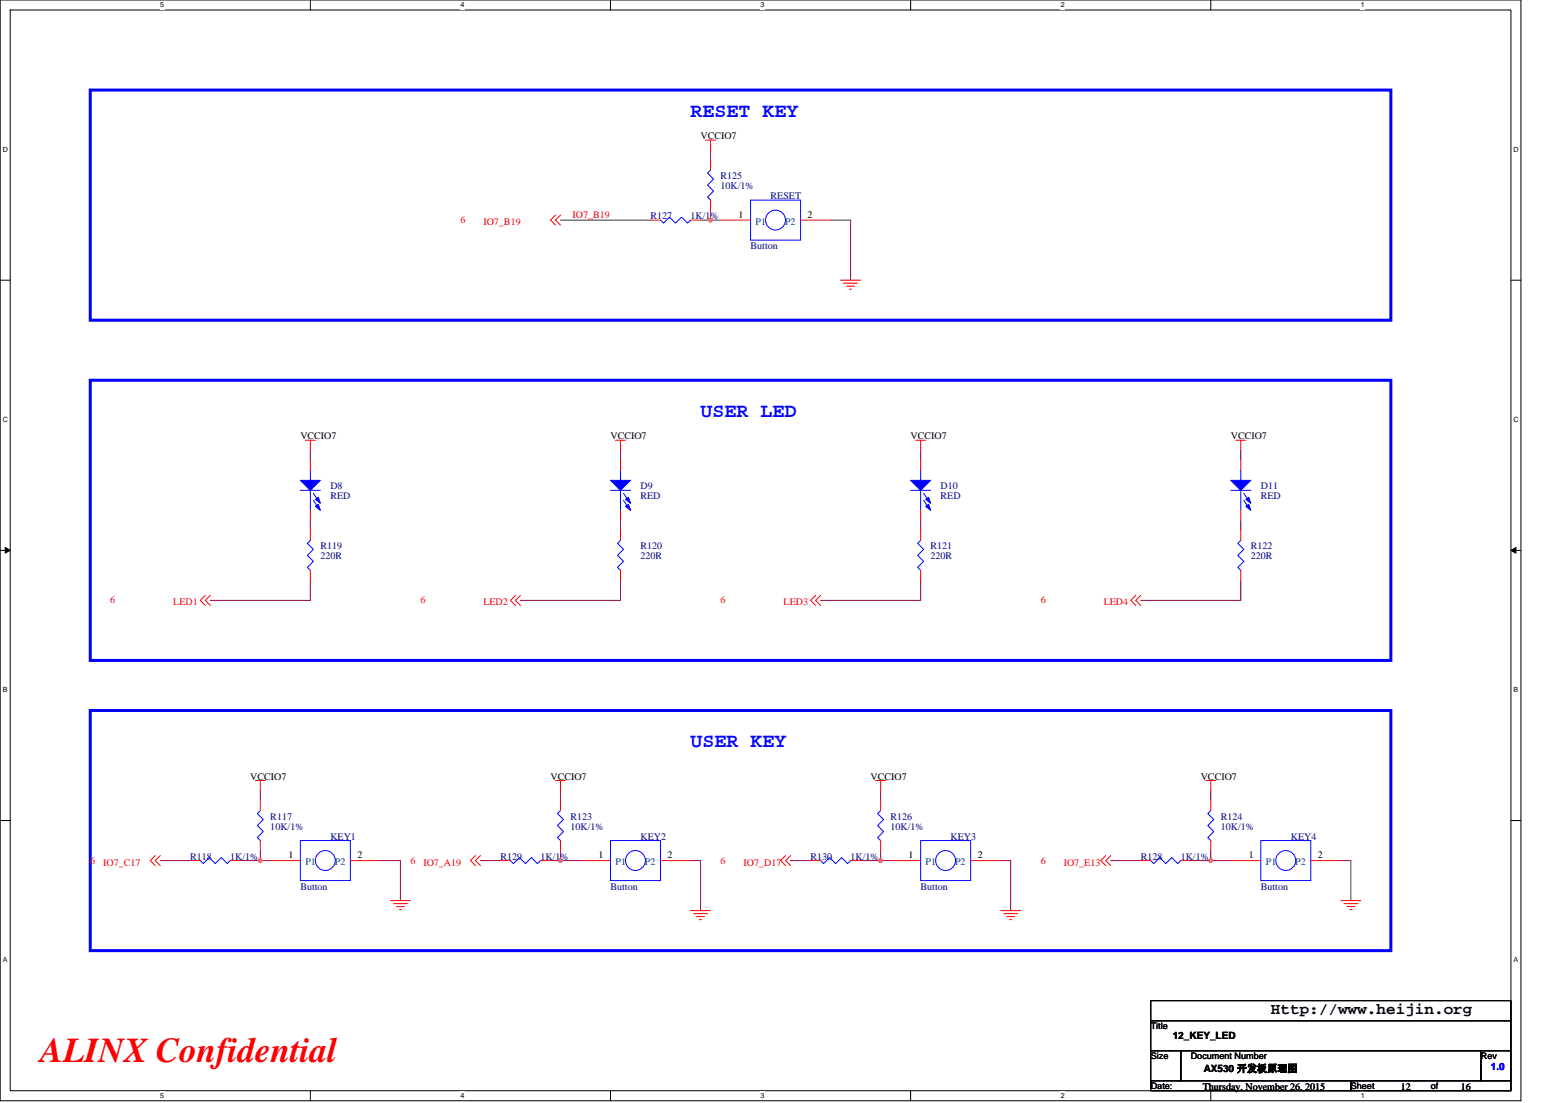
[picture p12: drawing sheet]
<svg xmlns="http://www.w3.org/2000/svg" width="297mm" height="210mm" viewBox="0 0 297 210" stroke-linecap="round" stroke-linejoin="round" font-family="sans-serif">
<path d="M0 0h289.6v209.5h-289.6zM1.9 1.9h285.8v205.7h-285.8z" fill="none" stroke="#000" stroke-width=".19"/>
<g fill="#fff">
<path d="M30.5 .2h.8v1.5h-.8z"/>
<path d="M30.5 207.8h.8v1.6h-.8z"/>
</g>
<path d="M59.1 0v1.9M59.1 207.6v1.9" fill="none" stroke="#000" stroke-width=".19"/>
<g fill="#fff">
<path d="M87.7 .2h.7v1.5h-.7z"/>
<path d="M87.7 207.8h.7v1.6h-.7z"/>
</g>
<path d="M116.2 0v1.9M116.2 207.6v1.9" fill="none" stroke="#000" stroke-width=".19"/>
<g fill="#fff">
<path d="M144.8 .2h.8v1.5h-.8z"/>
<path d="M144.8 207.8h.8v1.6h-.8z"/>
</g>
<path d="M173.4 0v1.9M173.4 207.6v1.9" fill="none" stroke="#000" stroke-width=".19"/>
<g fill="#fff">
<path d="M202 .2h.7v1.5h-.7z"/>
<path d="M202 207.8h.7v1.6h-.7z"/>
</g>
<path d="M230.5 0v1.9M230.5 207.6v1.9" fill="none" stroke="#000" stroke-width=".19"/>
<g fill="#fff">
<path d="M259.1 .2h.8v1.5h-.8z"/>
<path d="M259.1 207.8h.8v1.6h-.8z"/>
<path d="M.5 27.6h1v1.5h-1z"/>
<path d="M288.2 27.6h1v1.5h-1z"/>
<path d="M.5 79.1h1v1.5h-1z"/>
<path d="M288.2 79.1h1v1.5h-1z"/>
</g>
<path d="M0 53.3h1.9M287.7 53.3h1.9" fill="none" stroke="#000" stroke-width=".19"/>
<g fill="#fff">
<path d="M.5 130.5h.9v1.5h-.9z"/>
<path d="M288.2 130.5h.9v1.5h-.9z"/>
</g>
<path d="M0 104.8h1.9M287.7 104.8h1.9" fill="none" stroke="#000" stroke-width=".19"/>
<path d="M1 104.2l.9 .6-.9 .5zM287.7 104.8l.9-.6v1.1z" fill="#000" stroke="#000" stroke-width=".19"/>
<g fill="#fff">
<path d="M.5 181.9h.9v1.6h-.9z"/>
<path d="M288.2 181.9h.9v1.6h-.9z"/>
</g>
<path d="M0 156.2h1.9M287.7 156.2h1.9M219.1 190.5h68.6v3.8h-68.6zM219.1 194.3h68.6v5.7h-68.6zM219.1 200h5.7v5.7h-5.7zM219.1 205.7h38.1v1.9h-38.1zM224.8 200h57.2v5.7h-57.2zM257.2 205.7h30.5v1.9h-30.5zM282 200h5.7v5.7h-5.7z" fill="none" stroke="#000" stroke-width=".19"/>
<path d="M17.2 17.1h247.6v43.9h-247.6zM17.2 72.4h247.6v53.3h-247.6zM17.2 135.3h247.6v45.7h-247.6z" fill="none" stroke="#00f" stroke-width=".57"/>
<g fill="none" stroke="#800040" stroke-width=".19">
<path d="M135.3 28.6v1.9M106.7 41.9h17.2M133.4 41.9h1.9M135.3 41.9h1.9M135.3 40v1.9M158.2 41.9h3.8v11.4M59.1 99.1v1.9M59.1 85.7v1.9M118.1 99.1v1.9M118.1 85.7v1.9M175.3 99.1v1.9M175.3 85.7v1.9"/>
<path d="M236.3 99.1v1.9M236.3 85.7v1.9M59.1 110.5v3.8h-19.1M118.1 110.5v3.8h-19M175.3 110.5v3.8h-19.1M236.3 110.5v3.8h-19.1M49.6 150.5v1.9M106.7 150.5v1.9M167.7 150.5v1.9M230.5 150.5v1.9M30.5 163.8h5.7M45.8 163.8h3.8"/>
<path d="M49.6 163.8h1.9M49.6 161.9v1.9M72.4 163.8h3.8v7.6M91.5 163.8h3.8M104.8 163.8h1.9M106.7 161.9v1.9M106.7 163.8h3.8M131.5 163.8h1.9v9.6M150.5 163.8h3.8M163.9 163.8h3.8M167.7 161.9v1.9M167.7 163.8h1.9"/>
<path d="M190.5 163.8h1.9v9.6M211.5 163.8h5.7M226.7 163.8h3.8M230.5 163.8h3.9M230.5 161.9v1.9M255.3 163.8h1.9v7.7"/>
</g>
<g fill="#f0f" stroke="#f0f" stroke-width=".19">
<circle cx="135.3" cy="41.9" r=".38"/>
<circle cx="230.5" cy="163.8" r=".38"/>
<circle cx="167.7" cy="163.8" r=".38"/>
<circle cx="106.7" cy="163.8" r=".38"/>
<circle cx="49.6" cy="163.8" r=".38"/>
</g>
<g fill="none" stroke="#f00" stroke-width=".19">
<path d="M134.3 26.7h1.9M135.3 26.7v1.9M135.3 38.1v1.9M135.3 30.5v1.9M105.8 41l-1 .9 1 1M106.7 41l-.9 .9 .9 1M123.9 41.9h1.9M131.5 41.9h1.9M137.2 41.9h5.7M152.4 41.9h5.8M160.1 53.3h3.8M160.6 53.9h2.7"/>
<path d="M161.2 54.5h1.5M161.8 55.1h.4M58.1 83.8h1.9M59.1 83.8v1.9M59.1 87.6v1.9M59.1 97.2v1.9M117.2 83.8h1.9M118.1 83.8v1.9M118.1 87.6v1.9M118.1 97.2v1.9M174.3 83.8h2M175.3 83.8v1.9"/>
<path d="M175.3 87.6v1.9M175.3 97.2v1.9M235.3 83.8h1.9M236.3 83.8v1.9M236.3 87.6v1.9M236.3 97.2v1.9M39.1 113.3l-1 1 1 1M40 113.3l-.9 1 .9 1M59.1 108.6v1.9M59.1 101v1.9M98.1 113.3l-.9 1 .9 1M99.1 113.3l-1 1 1 1"/>
<path d="M118.1 108.6v1.9M118.1 101v1.9M155.3 113.3l-1 1 1 1M156.2 113.3l-.9 1 .9 1M175.3 108.6v1.9M175.3 101v1.9M216.3 113.3l-1 1 1 1M217.2 113.3l-.9 1 .9 1M236.3 108.6v1.9M236.3 101v1.9M48.6 148.6h1.9M49.6 148.6v1.9"/>
<path d="M49.6 152.4v1.9M105.8 148.6h1.9M106.7 148.6v1.9M106.7 152.4v1.9M166.7 148.6h1.9M167.7 148.6v1.9M167.7 152.4v1.9M229.6 148.6h1.9M230.5 148.6v1.9M230.5 152.4v1.9M29.6 162.9l-1 .9 1 1M30.5 162.9l-.9 .9 .9 1"/>
<path d="M36.2 163.8h1.9M43.9 163.8h1.9M49.6 160v1.9M51.5 163.8h5.7M66.7 163.8h5.7M74.3 171.4h3.8M74.9 172h2.7M75.5 172.6h1.5M76 173.2h.4M90.5 162.9l-.9 .9 .9 1M91.5 162.9l-1 .9 1 1M95.3 163.8h1.9"/>
<path d="M102.9 163.8h1.9M106.7 160v1.9M110.5 163.8h5.7M125.8 163.8h5.7M131.5 173.4h3.8M132.1 173.9h2.6M132.6 174.5h1.6M133.2 175.1h.4M149.6 162.9l-1 .9 1 1M150.5 162.9l-.9 .9 .9 1M154.3 163.8h1.9M162 163.8h1.9"/>
<path d="M167.7 160v1.9M169.6 163.8h5.7M184.8 163.8h5.7M190.5 173.4h3.8M191.1 173.9h2.7M191.7 174.5h1.5M192.3 175.1h.3M210.5 162.9l-.9 .9 .9 1M211.5 162.9l-1 .9 1 1M217.2 163.8h1.9M224.8 163.8h1.9M230.5 160v1.9"/>
<path d="M234.4 163.8h5.7M249.6 163.8h5.7M255.3 171.4h3.8M255.9 172h2.6M256.5 172.6h1.5M257 173.2h.4"/>
</g>
<g fill="none" stroke="#00f" stroke-width=".19">
<path d="M135.3 32.4l-.6 .6 1.2 1.1-1.2 1.1 1.2 1.2-1.2 1.1 .6 .6M142.9 38.1h9.5v7.6h-9.5zM125.8 41.9l.5 .6 1.2-1.2 1.1 1.2 1.2-1.2 1.1 1.2 .6-.6M57.2 93.3h3.8M59.1 89.5v1.9M59.1 93.3v3.9M59.7 93.9l1.1 1.7M59.7 95.3l1.1 1.7M116.2 93.3h3.9M118.1 89.5v1.9M118.1 93.3v3.9M118.7 93.9l1.2 1.7"/>
<path d="M118.7 95.3l1.2 1.7M173.4 93.3h3.8M175.3 89.5v1.9M175.3 93.3v3.9M175.9 93.9l1.1 1.7M175.9 95.3l1.1 1.7M234.4 93.3h3.8M236.3 89.5v1.9M236.3 93.3v3.9M236.8 93.9l1.2 1.7M236.8 95.3l1.2 1.7M59.1 102.9l-.6 .5 1.2 1.2-1.2 1.1 1.2 1.2-1.2 1.1 .6 .6"/>
<path d="M118.1 102.9l-.5 .5 1.1 1.2-1.1 1.1 1.1 1.2-1.1 1.1 .5 .6M175.3 102.9l-.6 .5 1.2 1.2-1.2 1.1 1.2 1.2-1.2 1.1 .6 .6M236.3 102.9l-.6 .5 1.1 1.2-1.1 1.1 1.1 1.2-1.1 1.1 .6 .6M49.6 154.3l-.6 .6 1.1 1.1-1.1 1.2 1.1 1.1-1.1 1.1 .6 .6M106.7 154.3l-.6 .6 1.2 1.1-1.2 1.2 1.2 1.1-1.2 1.1 .6 .6M167.7 154.3l-.6 .6 1.2 1.1-1.2 1.2 1.2 1.1-1.2 1.1 .6 .6M230.5 154.3l-.5 .6 1.1 1.1-1.1 1.2 1.1 1.1-1.1 1.1 .5 .6M38.1 163.8l.6 .6 1.2-1.1 1.1 1.1 1.1-1.1 1.2 1.1 .6-.6M57.2 160h9.5v7.6h-9.5zM97.2 163.8l.6 .6 1.1-1.1 1.2 1.1 1.1-1.1 1.1 1.1 .6-.6M116.2 160h9.6v7.6h-9.6zM156.2 163.8l.6 .6 1.2-1.1 1.1 1.1 1.1-1.1 1.2 1.1 .6-.6"/>
<path d="M175.3 160h9.5v7.6h-9.5zM219.1 163.8l.6 .6 1.1-1.1 1.2 1.1 1.1-1.1 1.2 1.1 .5-.6M240.1 160h9.5v7.6h-9.5z"/>
<circle cx="147.7" cy="41.9" r="1.89"/>
<circle cx="61.9" cy="163.8" r="1.89"/>
<circle cx="121" cy="163.8" r="1.89"/>
<circle cx="180.1" cy="163.8" r="1.89"/>
<circle cx="244.8" cy="163.8" r="1.89"/>
</g>
<g fill="#00f" stroke="#00f" stroke-width=".19">
<path d="M116.2 91.4h3.9l-2 1.9z" fill-rule="evenodd"/>
<path d="M119.1 95.1l.6-.4 .4 1.1z" fill-rule="evenodd"/>
<path d="M119.1 96.4l.6-.4 .4 1.2z" fill-rule="evenodd"/>
<path d="M57.2 91.4h3.8l-1.9 1.9z" fill-rule="evenodd"/>
<path d="M60 95.1l.6-.4 .4 1.1z" fill-rule="evenodd"/>
<path d="M60 96.4l.6-.4 .4 1.2z" fill-rule="evenodd"/>
<path d="M234.4 91.4h3.8l-1.9 1.9z" fill-rule="evenodd"/>
<path d="M237.2 95.1l.6-.4 .4 1.1z" fill-rule="evenodd"/>
<path d="M237.2 96.4l.6-.4 .4 1.2z" fill-rule="evenodd"/>
<path d="M173.4 91.4h3.8l-1.9 1.9z" fill-rule="evenodd"/>
<path d="M176.3 95.1l.5-.4 .4 1.1z" fill-rule="evenodd"/>
<path d="M176.3 96.4l.5-.4 .4 1.2z" fill-rule="evenodd"/>
</g>
<text font-size="6.7" fill="#f00" x="7.7" y="202.2">ALINX Confidential</text>
<g font-size="3.8" fill="#00f">
<text x="131.5" y="22.2">RESET KEY</text>
<text x="133.4" y="79.4">USER LED</text>
<text x="131.5" y="142.2">USER KEY</text>
</g>
<text font-size="3" x="242" y="193.1">Http://www.heijin.org</text>
<g font-size="1.9">
<text x="133.4" y="26.5">VCCIO7</text>
<text x="140.6" y="41.5">1</text>
<text x="153.8" y="41.5">2</text>
<text x="57.2" y="83.6">VCCIO7</text>
<text x="116.2" y="83.6">VCCIO7</text>
<text x="173.4" y="83.6">VCCIO7</text>
<text x="234.4" y="83.6">VCCIO7</text>
<text x="47.7" y="148.4">VCCIO7</text>
<text x="104.8" y="148.4">VCCIO7</text>
<text x="165.8" y="148.4">VCCIO7</text>
<text x="228.6" y="148.4">VCCIO7</text>
<text x="54.9" y="163.4">1</text>
<text x="68" y="163.4">2</text>
<text x="114" y="163.4">1</text>
<text x="127.1" y="163.4">2</text>
<text x="173" y="163.4">1</text>
<text x="186.2" y="163.4">2</text>
<text x="237.8" y="163.4">1</text>
<text x="250.9" y="163.4">2</text>
<text x="223.3" y="197.8">12_KEY_LED</text>
<text x="229" y="207.5">Thursday, November 26, 2015</text>
<text x="229.2" y="204.1">AX530 开发板原理图</text>
<text x="266.7" y="207.5">12</text>
<text x="278.2" y="207.5">16</text>
</g>
<g font-size="1.9" fill="#000080">
<text x="137.2" y="34.1">R125</text>
<text x="123.9" y="41.7">R127</text>
<text x="131.5" y="41.7">1K/1%</text>
<text x="137.2" y="36">10K/1%</text>
<text x="146.7" y="37.9">RESET</text>
<text x="142.9" y="47.4">Button</text>
<text x="62.9" y="93.2">D8</text>
<text x="62.9" y="95.1">RED</text>
<text x="122" y="93.2">D9</text>
<text x="122" y="95.1">RED</text>
<text x="179.1" y="93.2">D10</text>
<text x="179.1" y="95.1">RED</text>
<text x="240.1" y="93.2">D11</text>
<text x="240.1" y="95.1">RED</text>
<text x="61" y="104.6">R119</text>
<text x="61" y="106.5">220R</text>
<text x="122" y="104.6">R120</text>
<text x="122" y="106.5">220R</text>
<text x="177.2" y="104.6">R121</text>
<text x="177.2" y="106.5">220R</text>
<text x="238.2" y="104.6">R122</text>
<text x="238.2" y="106.5">220R</text>
<text x="51.5" y="156">R117</text>
<text x="51.5" y="157.9">10K/1%</text>
<text x="62.9" y="159.8">KEY1</text>
<text x="108.6" y="156">R123</text>
<text x="108.6" y="157.9">10K/1%</text>
<text x="122" y="159.8">KEY2</text>
<text x="169.6" y="156">R126</text>
<text x="169.6" y="157.9">10K/1%</text>
<text x="181" y="159.8">KEY3</text>
<text x="232.4" y="156">R124</text>
<text x="232.4" y="157.9">10K/1%</text>
<text x="245.8" y="159.8">KEY4</text>
<text x="36.2" y="163.6">R118</text>
<text x="43.9" y="163.6">1K/1%</text>
<text x="95.3" y="163.6">R129</text>
<text x="102.9" y="163.6">1K/1%</text>
<text x="154.3" y="163.6">R130</text>
<text x="162" y="163.6">1K/1%</text>
<text x="217.2" y="163.6">R128</text>
<text x="224.8" y="163.6">1K/1%</text>
<text x="57.2" y="169.4">Button</text>
<text x="116.2" y="169.4">Button</text>
<text x="175.3" y="169.4">Button</text>
<text x="240.1" y="169.4">Button</text>
</g>
<g font-size="1.9" fill="#f00">
<text x="109" y="41.5">IO7_B19</text>
<text x="87.7" y="42.5">6</text>
<text x="92.1" y="42.9">IO7_B19</text>
<text x="21" y="114.9">6</text>
<text x="33" y="115.3">LED1</text>
<text x="80" y="114.9">6</text>
<text x="92.1" y="115.3">LED2</text>
<text x="137.2" y="114.9">6</text>
<text x="149.2" y="115.3">LED3</text>
<text x="198.2" y="114.9">6</text>
<text x="210.2" y="115.3">LED4</text>
<text x="17.2" y="164.4">6</text>
<text x="19.7" y="164.8">IO7_C17</text>
<text x="78.1" y="164.4">6</text>
<text x="80.6" y="164.8">IO7_A19</text>
<text x="137.2" y="164.4">6</text>
<text x="141.6" y="164.8">IO7_D17</text>
<text x="198.2" y="164.4">6</text>
<text x="202.5" y="164.8">IO7_E13</text>
</g>
<g font-size="1.9" fill="#004080">
<text x="143.9" y="42.8">P1</text>
<text x="149.5" y="42.8">P2</text>
<text x="58.1" y="164.7">P1</text>
<text x="63.8" y="164.7">P2</text>
<text x="117.2" y="164.7">P1</text>
<text x="122.8" y="164.7">P2</text>
<text x="176.3" y="164.7">P1</text>
<text x="181.9" y="164.7">P2</text>
<text x="241" y="164.7">P1</text>
<text x="246.6" y="164.7">P2</text>
</g>
<text font-size="1.9" fill="#00f" x="283.9" y="203.7">1.0</text>
<g font-size="1.7">
<text x="219.1" y="195.9">Title</text>
<text x="219.1" y="201.6">Size</text>
<text x="226.7" y="201.6">Document Number</text>
<text x="282" y="201.6">Rev</text>
<text x="219.1" y="207.3">Date:</text>
<text x="257.2" y="207.3">Sheet</text>
<text x="272.5" y="207.3">of</text>
</g>
<g font-size="1.4">
<text x="30.5" y="1.4">5</text>
<text x="87.7" y="1.4">4</text>
<text x="144.8" y="1.4">3</text>
<text x="202" y="1.4">2</text>
<text x="259.1" y="1.4">1</text>
<text x=".5" y="28.9">D</text>
<text x="288.2" y="28.9">D</text>
<text x=".5" y="80.3">C</text>
<text x="288.2" y="80.3">C</text>
<text x=".5" y="131.7">B</text>
<text x="288.2" y="131.7">B</text>
<text x=".5" y="183.2">A</text>
<text x="288.2" y="183.2">A</text>
<text x="30.5" y="209.1">5</text>
<text x="87.7" y="209.1">4</text>
<text x="144.8" y="209.1">3</text>
<text x="202" y="209.1">2</text>
<text x="259.1" y="209.1">1</text>
</g>
</svg>
